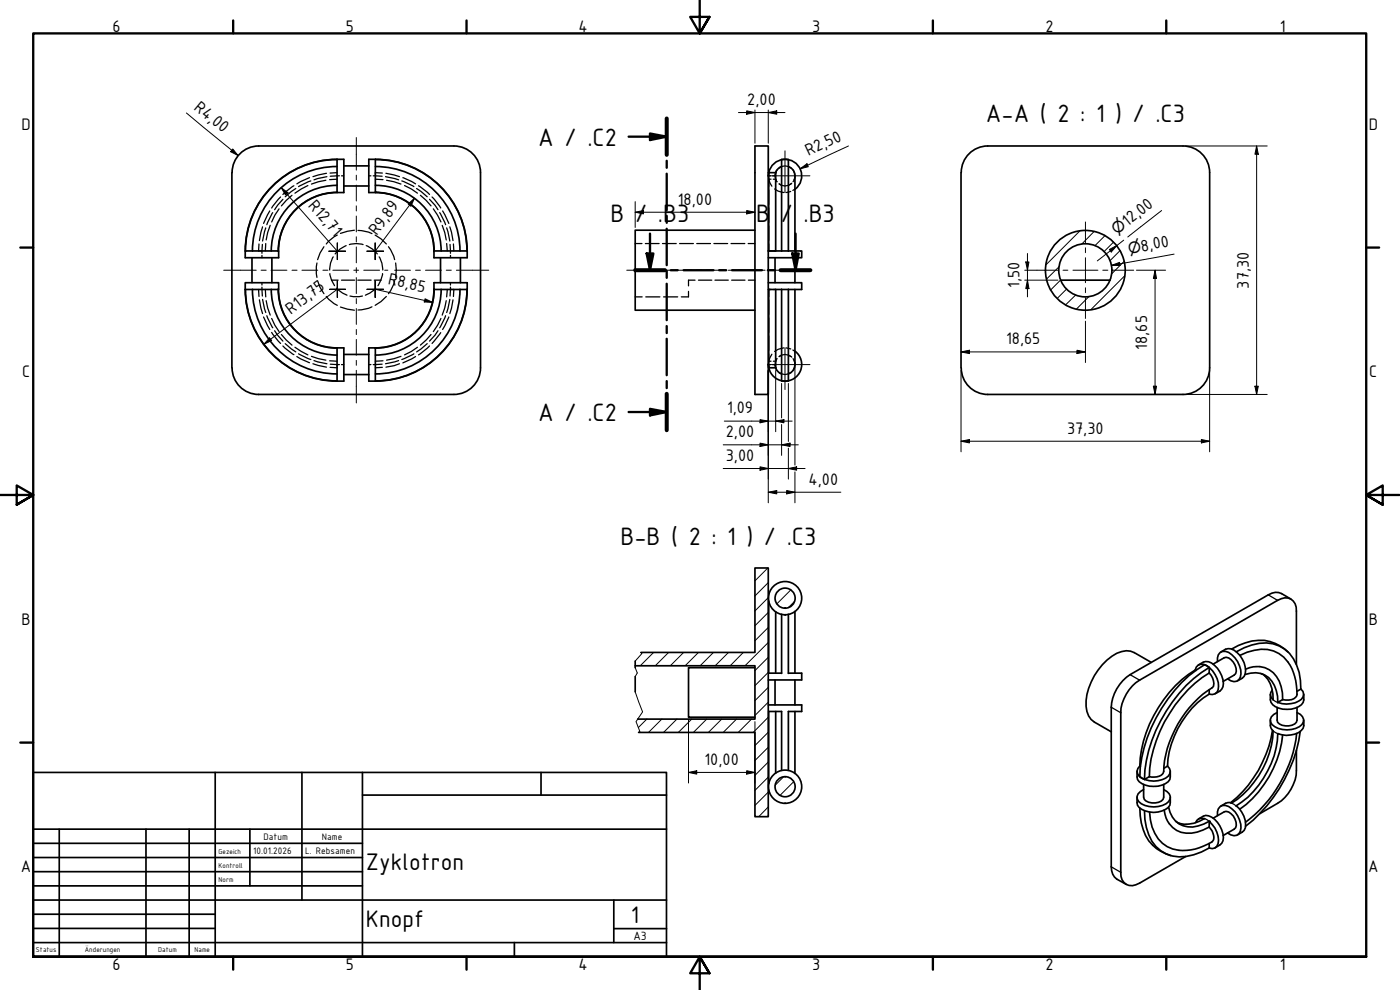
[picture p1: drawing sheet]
<svg xmlns="http://www.w3.org/2000/svg" width="420mm" height="297mm" viewBox="0 0 420 297" stroke-linecap="round" stroke-linejoin="round" font-family="sans-serif">
<!-- layer: Schraffur (ISO) -->
<g fill="none" stroke="#000" stroke-width=".3">
<path d="M317.9 80l-3.8 3.7M324.2 69.2l-10.3 10.3M328.4 69.4l-3.7 3.8M331.7 70.7l-3 2.9M334.2 72.6l-2.8 2.8M336.2 75.2l-3 3M337.4 78.4l-3.8 3.8M318.3 84l-3 3M320.1 86.7l-2.8 2.8M322.8 88.5l-3 3M326.8 88.9l-3.7 3.8M337.6 82.7l-10.2 10.2"/>
<path d="M230.4 170.4l-3.8 3.9M230.6 179.3l-4 4M230.6 174.8l-4 4M237.3 177l-4.1 4.2M196.2 195.8l-4 4M200.7 195.8l-4 4M205.2 195.8l-4 4M209.6 195.8l-4 4M214.1 195.8l-4 4M218.6 195.8l-4 4M223.1 195.8l-4 4M230.6 197.2l-4 4"/>
<path d="M230.6 192.8l-7 7M230.6 188.3l-4 4M230.6 183.8l-4 4M238.4 180.5l-1.8 1.8M194.1 215.8l-2.5 2.5M198.6 215.8l-4 4M203.1 215.8l-4 4M207.6 215.8l-4 4M212.1 215.8l-4 4M216.6 215.8l-4 4M221 215.8l-4 4M225.6 215.8l-4 4"/>
<path d="M230.6 219.7l-4 4M230.6 215.2l-4.5 4.6M230.6 210.7l-4 4M230.6 206.2l-4 4M230.6 201.7l-4 4M230.6 237.7l-4 4M230.6 233.2l-4 4M230.6 228.6l-4 4M230.6 224.2l-4 4M235.1 233.1l-2.4 2.5M238.2 234.6l-4.1 4M230.6 242.1l-2.9 2.9"/>
</g>
<!-- layer: Verdeckt (ISO) -->
<g fill="none" stroke="#000" stroke-width=".38">
<path d="M84.2 59.1l-2.7 3.3M84.9 59.8l-2.5 3.1M87.6 58.6l-3.1 3.2M88.2 55.7l-3.3 2.6M88.8 56.6l-3.2 2.4M92.4 55.7l-3.9 2.3M92.9 53.3l-3.8 1.9M93.3 54.3l-3.7 1.7M97.8 54.1l-4.3 1.1M98 52l-4.1 1M98.1 53l-3.9 1M101.2 53.8l-2.3 .1"/>
<path d="M101.2 51.8l-2.1 .1M101.9 52.8l-2.8 .1M102.5 52.8h.7M110.7 52.8h.6M112 52.8h.6M112.6 52.8l2.1 .1M112.6 52.4v.4M112.6 53.8l2.3 .1M114.7 51.9l-2.1-.1v.3M115.7 53l3.9 1M115.8 52l4.1 1M116 54.1l4.3 1.1"/>
<path d="M120.6 54.3l3.6 1.7M120.9 53.3l3.8 1.9M121.4 55.7l2 1 1.9 1.3M125 56.6l3.2 2.4M125.6 55.7l3.3 2.6M126.2 58.6l3.1 3.2M128.9 59.8l1.7 1.8 .8 1.3M129.7 59.1l2.6 3.3M230.6 52.8h.7M230.6 52.8v.3M230.6 52.4v.4M230.7 51.8v.3"/>
<path d="M230.7 53.5v2.4M230.7 57v4.3M231.4 53.8h-.7l.9 2.1M232.5 56.7l1 .6 1.8 .5M232.7 52.4l-.1 .4h-.7M232.8 51.8l-.1 .3M233.2 51a3 3 0 0 0 0 3.5l-.4-.7h-.7M233.8 55.2l.8 .4M233.9 55.2a2.72 2.72 0 0 0 3.5 0M233.9 50.4a2.72 2.72 0 0 1 3.5 0M237.3 57.5l-1.4 .3M237.6 55l-1 .6"/>
<path d="M238 51a2.75 2.75 0 0 1 0 3.5M238.6 52.8l-.3 1.2M238.6 56.8l-.7 .3M77.7 73.2l-.1 2.1h.3M78.2 75.3h.3M78.6 76.6v.7M78.7 73.3l-.1 2.7M78.8 68.1l-.9 4.1M79.8 68.4l-1 3.9M79.8 73.1l-.2 2.2M81 63.3l-1.9 3.7M81.1 67.6l-.8 2.2-.4 2.2"/>
<path d="M81.9 63.8l-1.8 3.6M83.8 62.7l-1.3 1.9-1 2M95.1 78.9l-.2 1.1 .2 3.2M97.2 74l-1.1 1.9-.8 2M100 77.1a7.3 7.3 0 0 0-1.1 3.9M101.2 70.5l-2.6 1.9-.7 .8M103.9 73.7a7.4 7.4 0 0 0-3.3 2.5M104.8 73.4a6.9 6.9 0 0 1 4.2 0M106.4 69.1l-2.1 .3-2.1 .6M107.4 69.1l3.2 .5 1 .5M109.9 73.7a7.4 7.4 0 0 1 3.3 2.5M112.6 70.5l1.8 1.2 1.6 1.5"/>
<path d="M113.8 77.1a7.3 7.3 0 0 1 1.1 3.9M116.6 74l1.6 2.9 .2 1M118.7 78.9l.2 2.2-.2 2.1M130 62.7l2.3 3.9M132 63.8l1.7 3.6M132.7 67.6l.8 2.2 .4 2.2M132.8 63.3l1.9 3.7M134 68.4l1 3.9M134 73.1l.2 2.2M135 68.1l1 4.1M135.1 73.3l.1 2.7M135.2 76.6v.7"/>
<path d="M136.1 73.2l.1 2.1M190.6 73.1h2.1M193.7 73.1h4.1M198.8 73.1h4.1M204 73.1h4.1M209.1 73.1h4.1M214.2 73.1h4.2M219.4 73.1h4.1M224.5 73.1h2.1M230.7 62.4v4.3M230.7 67.8v4.3M230.7 73.2v2.1"/>
<path d="M234.6 75.3v.1M236.6 75.3h.1M77.6 86.9l.1 2M77.9 90l.9 4.1M78.6 86.2l.1 2.6M78.6 84.8v.7M78.8 89.8l1 4M79.1 95.1l1.9 3.8M79.6 86.9l.2 2.2M79.9 90.2l.4 2.2 .8 2.1M80.1 94.7l1.8 3.6M81.5 95.6l1 2 1.3 1.9"/>
<path d="M81.5 99.7l2.7 3.3M82.4 99.2l2.5 3.1M95.3 84.3l.8 2 1.1 1.8M97.9 88.9l2.4 2.2 .9 .5M99 82.1l.5 2M99.5 84.1l.9 1.6M99.5 84.1h2M101 86.5l1.8 1.4 1.3 .7M102.2 92.1l2.1 .7 2.1 .3M102.5 84.1h3.9M105 88.8l1 .2 2.8-.2M107.4 84.1h4"/>
<path d="M111.6 92.1l-1 .4-3.2 .5M112.3 84.1h2M112.8 86.5l-1.8 1.4-1.3 .7M114.3 84.1l-.9 1.6M114.8 82.1l-.5 2M116 88.9l-1.6 1.6-1.8 1.1M118.4 84.3l-.2 1-1.6 2.8M131.4 99.2l-.8 1.4-1.7 1.7M132.3 99.8l-2.6 3.2M132.3 95.6l-2.3 3.9M133.7 94.7l-1.7 3.6M133.9 90.2l-.4 2.2-.8 2.1"/>
<path d="M134.2 86.9l-.2 2.2M134.7 95.1l-1.9 3.8M135 89.8l-1 4M135.2 86.2l-.1 2.6M135.2 84.8v.7M135.3 86.9h.3M135.9 86.9h.3l-.1 2M136 90l-1 4.1M190.6 89.1h2.1M193.8 89.1h4.3M199.1 89.1h4.3M206.6 87.4v1.7h-2.1"/>
<path d="M208.6 84.1h-2v1.7M209.6 84.1h4M214.6 84.1h4M219.6 84.1h4M224.6 84.1h2M230.6 86.9h.8M230.7 86.9v2.1M230.7 90v4.3M230.7 95.4v4.3M232.1 86.9h.6M232.6 86.9h.1M234.6 86.8h.1"/>
<path d="M236.6 86.8h.1M84.5 100.4l3.1 3.2M84.9 103.8l3.3 2.6M85.6 103.1l3.2 2.5M88.5 104.2l3.9 2.3M89.1 107l3.8 1.8M89.6 106.2l3.7 1.7M93.5 106.9l4.3 1.2M93.9 109.1l4.1 1.1M94.2 108.2l3.9 .9M98.9 108.3l2.3 .1M99.1 109.3l2.1 .1"/>
<path d="M101.2 109.4v.3M101.2 110v.3l-2.1-.1M101.2 109.4h.7M102.5 109.4h.7M110.7 109.4h.6M114.7 109.3l-2.7 .1M114.7 110.2l-2.1 .1M114.9 108.3l-2.3 .1M119.6 108.2l-3.9 .9M119.9 109.1l-1.6 .6-2.5 .5M120.3 106.9l-4.3 1.2M124.2 106.2l-3.6 1.7"/>
<path d="M124.7 107l-3.8 1.9M125.3 104.2l-1.9 1.3-2 1M128.2 103.1l-3.2 2.5M128.9 103.8l-3.3 2.7M129.3 100.4l-3.1 3.2M230.6 109.4h.7M230.6 109.4v.3M230.6 109v.4M230.7 106.2v2.5M230.7 100.8v4.3M230.7 110v.3M231.6 106.3l-.9 2.1h.7"/>
<path d="M231.9 109.4h.7l.1 .3M232.1 108.4h.7l.4-.8a3 3 0 0 0 0 3.5M232.7 110l.1 .3M233.9 107a2.72 2.72 0 0 1 3.5 0M233.9 111.8a2.95 2.95 0 0 0 3.5 0M234.6 106.5l-.8 .5M235.3 104.4l-1.8 .4-1 .7M235.9 104.4l1.4 .3M236.6 106.5l1 .7M237.9 105l.7 .4M238 107.6a2.75 2.75 0 0 1 0 3.5M238.3 108.2l.3 1.2"/>
</g>
<!-- layer: Sichtbar (ISO) -->
<g fill="none" stroke="#000" stroke-width=".51">
<path d="M77.6 43.8h58.6M77.6 43.8a8.1 8.1 0 0 0-8 8l.1 58.6a8 8 0 0 0 7.9 7.9M101.1 47.8a27.6 27.6 0 0 0-27.5 27.5M101.1 47.9a27.5 27.5 0 0 0-27.4 27.4M101.1 55.6a19.8 19.8 0 0 0-19.7 19.7M101.1 50a25.4 25.4 0 0 0-25.3 25.3M101.2 47.8h2v10a17.8 17.8 0 0 0-19.6 17.6M101.2 47.8v9.8M101.2 57.7a17.7 17.7 0 0 0-17.7 17.7M103.2 49.8h7.5M103.2 55.8h7.5M112.6 57.7a17.7 17.7 0 0 1 17.7 17.7"/>
<path d="M112.6 57.6v-9.8h-1.9v10a17.8 17.8 0 0 1 19.5 17.6M112.7 50a25.4 25.4 0 0 1 25.3 25.3M112.7 47.9a27.5 27.5 0 0 1 27.4 27.4M112.7 47.8a27.6 27.6 0 0 1 27.5 27.5M112.7 55.6a19.8 19.8 0 0 1 19.7 19.7M136.2 43.8a8 8 0 0 1 8 8v58.6a8 8 0 0 1-8 7.9M226.6 43.8h4v74.5h-4zM230.7 51.8l-.1 23.5h10v2h-10M230.7 51.8h2.1M230.7 51.8l-.1 1M230.7 51.8a5 5 0 0 1 7.6-3.2 5 5 0 0 1 .3 8.2M232.8 51.8v23.5h-2.1"/>
<path d="M234.6 50a2.95 2.95 0 0 0-1.8 1.8M236.6 50a2.84 2.84 0 0 1 2 2.8v22.5M288.4 51.8v58.5M288.5 51.8a8 8 0 0 1 7.9-8h58.7a8 8 0 0 1 7.9 8v58.5a8 8 0 0 1-7.9 8h-58.7a8 8 0 0 1-7.9-7.9M75.6 77.3v7.5M81.6 77.3v7.5M83.5 75.3h-9.9v2h10v-1.9M83.5 75.3v.1M130.3 75.3h9.9M130.3 75.3v.1M132.2 77.3v7.5M138.2 77.3v7.5"/>
<path d="M140.2 75.3v2h-10v-1.9M226.6 69.1h-36v24h36M232.6 75.3h.2M232.6 77.3v7.5M234.6 75.3v-27.4l1-.1 1 .1v27.4M238.6 77.3v7.5M73.6 86.8a27.6 27.6 0 0 0 27.5 27.5M73.7 86.8a27.5 27.5 0 0 0 27.4 27.5M75.8 86.8a25.4 25.4 0 0 0 25.3 25.4M81.4 86.8a19.8 19.8 0 0 0 19.7 19.7M83.5 86.7a17.7 17.7 0 0 0 17.7 17.7M83.5 86.8l-9.9 .1v-2.1h10v2"/>
<path d="M83.6 86.7a17.6 17.6 0 0 0 17.6 17.7M132.4 86.8a19.8 19.8 0 0 1-19.7 19.7M138 86.8a25.4 25.4 0 0 1-25.3 25.4M140.1 86.8a27.5 27.5 0 0 1-27.4 27.5M140.2 86.8a27.6 27.6 0 0 1-27.5 27.5M230.6 84.8h10v2.1h-9.9v23.4l-.1-.9M232.8 86.9v23.4h-2.1a5 5 0 0 0 7.6 3.3 5 5 0 0 0 .3-8.2M234.6 86.9v27.4h1h1v-27.4M238.6 86.9v22.5a2.84 2.84 0 0 1-2 2.8M318.3 84.1h14.9M77.6 118.3h58.6M101.2 104.5v9.8"/>
<path d="M101.2 104.4h2v9.9h-2M103.2 112.4h7.5M103.2 106.3h7.5M112.6 104.5h.1M112.6 104.4a17.7 17.7 0 0 0 17.7-17.6l9.9 .1v-2.1h-10a17.9 17.9 0 0 1-19.5 19.6v9.9h1.9v-9.8M230.6 109.4h.1M232.8 110.3a2.96 2.96 0 0 0 1.8 1.9M387.4 179.8l-2.8-1.7a3.9 3.9 0 0 0-4 .4l-41.4 23.9a12.6 12.6 0 0 0-5.7 9.8v47.9a4.3 4.3 0 0 0 1.7 3.7l2.8 1.6M190.6 198.4v1.4h36v16h-35.2M190.6 199.8v.5M192.3 195.8h34.3v-25.4h4v74.6h-4v-25.2h-35M230.7 180.5v21.5h3.9"/>
<path d="M232.8 183.6v18.4M234.6 184.3v17.7M236.6 184.3v17.7M238.6 183.4v18.6M345.5 198.7l-5.1-2.9a6.1 6.1 0 0 0-6.7 1.1 18.6 18.6 0 0 0-7.8 15 5.7 5.7 0 0 0 2.5 4.7l5.1 3M359.7 199.5a3.2 3.2 0 0 1 4.8 .1 7.3 7.3 0 0 1 2.5 6.4l-.9 1.4-1.4 .7M364.1 199.2l3.3-1.9a2.39 2.39 0 0 1 2.7 1.4 3.6 3.6 0 0 1 .7 3.4l-3.7 2.4M365.4 198.5a2.3 2.3 0 0 1 2.4-3.1 7 7 0 0 1 4.4 7.8 1.93 1.93 0 0 1-2.8 1.1l-1-.6M366.4 195.6a3.2 3.2 0 0 1 4.8 .2 6.6 6.6 0 0 1 2.2 7.1l-.6 .6-1.4 .8M369.6 194.7a14.3 14.3 0 0 1 13.1-1.7l1.3 .7 2.6 1.9M371 195.6a14 14 0 0 1 12.9-1.8 12.1 12.1 0 0 1 6.4 10.3l.1 2.6M372.1 196.6a11.9 11.9 0 0 1 11.7-.5 13.1 13.1 0 0 1 5.4 10.8l.1 1.4-.3 .7a3.7 3.7 0 0 1-4.1 .9"/>
<path d="M389.1 199.4v-16a3.4 3.4 0 0 0-1.7-3.7 3.4 3.4 0 0 0-4 .4l-41.4 24a12.4 12.4 0 0 0-5.6 9.8v47.8a3.4 3.4 0 0 0 1.6 3.7 3.4 3.4 0 0 0 4-.4l13.9-8M190.6 203v4.6M226.6 200.3h-20v14.9h20M230.6 211.5h10v2h-4v17.6M232.6 204v7.5M232.8 213.5v18.5M236.6 202h4v2h-10M238.6 204v7.5M238.6 213.5v18.6M358.7 201a36.8 36.8 0 0 0-16.6 28.9M358.7 201a2.06 2.06 0 0 1 3.4-1.3 7.5 7.5 0 0 1 3.5 7.3 2 2 0 0 1-2.7 1.3M358.7 201l.2 .2"/>
<path d="M362.9 200.3l-1.4-.9a42.2 42.2 0 0 0-17.2 21.9 35.9 35.9 0 0 0-2.2 11.7l1.4 .9M362.9 201.9a3.8 3.8 0 0 1 1 4.3 32.8 32.8 0 0 0-14.8 25.7 3.7 3.7 0 0 1-4.2 1.1M362.9 201.9a40.7 40.7 0 0 0-17.8 28.5l-.2 2.6M362.9 200.3a43.3 43.3 0 0 0-18.9 27.9l-.4 2.9-.1 2.8M362.9 208.3a27.6 27.6 0 0 0-12.5 21.6M362.9 200.3v1.6M362.9 206.9v1.4M373.7 202.4a6.7 6.7 0 0 1 9.3 4.8l.4 1.7 .1 1.8M373.8 200.8a7.4 7.4 0 0 1 10.7 5.2l.4 1.9v2M378.5 202.1a6.9 6.9 0 0 1 3.5 6.1l.1 1.8M381.3 216.1a3.2 3.2 0 0 0 .8 3.2 27.5 27.5 0 0 1-12.5 21.7M381.3 208.3a3.2 3.2 0 0 0 2.4 4.2 6.7 6.7 0 0 0 7.4-1.8l.2-2.4"/>
<path d="M381.8 207.1a1.82 1.82 0 0 0 .3 2.8M381.9 219.1a34.5 34.5 0 0 1-12.6 21.7M383.3 212.3v3.8a2.31 2.31 0 0 0 2.5 1.7 3.7 3.7 0 0 0 3.3-1.1l.2-.6v-3.8M383.3 213.8a2.31 2.31 0 0 0-1.5 3.6 7.1 7.1 0 0 0 8.9 0 1.99 1.99 0 0 0-.4-3l-1-.6M384.9 209.9l-1.4 .8M390.2 219.5a44.4 44.4 0 0 1-16.4 28.4M390.4 206.7a2.06 2.06 0 0 1 .8 2 2.06 2.06 0 0 1-1.4 1.7 7.9 7.9 0 0 1-6.3 .3M390.4 206.7l-1.1 .7M391.3 216.1a3.7 3.7 0 0 1-4 4.4l-1.3 .1-2.5-.5a27.7 27.7 0 0 1-12.5 21.7 7.4 7.4 0 0 1 2.8 6.5l-.4 .9-2 1.3M234.6 231.1v-17.6h-3.9v21.6M341.2 239.2a3.1 3.1 0 0 0 2.5 4.1 6.7 6.7 0 0 0 7.4-1.7l.1-2.4M341.2 231.4a3.1 3.1 0 0 0 2.5 4.2 6.7 6.7 0 0 0 7.4-1.7l.1-2.5"/>
<path d="M342.1 229.9a2.07 2.07 0 0 0 .5 3.6 7.4 7.4 0 0 0 8-.7 1.95 1.95 0 0 0-.2-2.9M342.1 229.9l.2 .1M343.2 236.9a2.33 2.33 0 0 0-1.4 3.6 7.1 7.1 0 0 0 8.9 0 1.95 1.95 0 0 0-.5-3l-1-.6M343.2 235.4v3.8a2.31 2.31 0 0 0 2.5 1.7 3.7 3.7 0 0 0 3.4-1.1l.1-.6v-3.8M344.9 233l-1.4 .9M350.4 229.9l-1.2 .7M384.9 220.5a31.6 31.6 0 0 1-12.9 22.3M389.1 225.1v6.2a12.4 12.4 0 0 1-5.7 9.7l-5.3 3.1M389.1 220.1a39.4 39.4 0 0 1-15.3 26.6M342.1 242.4a15.5 15.5 0 0 0 3.8 11.2 14.1 14.1 0 0 0 5.4 3.1M343.5 243.3a14.4 14.4 0 0 0 4.9 12 11.9 11.9 0 0 0 12.2 .3l2.3-1.2M345 243.6a12 12 0 0 0 5.3 10.4 13.8 13.8 0 0 0 13.7-1.7 3.6 3.6 0 0 0-1.1-4.2"/>
<path d="M349.4 243.1a7.4 7.4 0 0 0 9.9 6.6l3.6-1.6M350.7 242.2a6.7 6.7 0 0 0 8.8 5.6l3.4-1.4M359.7 245.7a3.6 3.6 0 0 1 5.7 1 5.8 5.8 0 0 1 1.2 6.3l-1.9 1.4M361.5 245.7a1.94 1.94 0 0 0-2.7 1.1M361.5 245.6a9 9 0 0 1-8.1 1.2l-.5-.4M362.9 246.4a7.4 7.4 0 0 1 2.7 6.7 1.83 1.83 0 0 1-2.7 1.3M362.9 246.4v1.7M362.9 253.1v1.3M364.1 245.5l3.3-1.9a2.44 2.44 0 0 1 2.7 1.2 3.8 3.8 0 0 1 .7 3.5l-3.7 2.4M365.4 244.7a2.26 2.26 0 0 1 .6-2.6 2.26 2.26 0 0 1 2.7-.1 7.3 7.3 0 0 1 3.5 7.4 1.93 1.93 0 0 1-2.8 1.1l-1-.6M369.6 241a3.1 3.1 0 0 0-3.2 .9"/>
<circle cx="325.7" cy="81.1" r="8"/>
<circle cx="325.7" cy="81.1" r="12"/>
<circle cx="235.6" cy="179.5" r="5"/>
<circle cx="235.6" cy="179.5" r="3"/>
<circle cx="235.6" cy="236" r="3"/>
<circle cx="235.6" cy="236" r="5"/>
</g>
<g fill="#000">
<circle cx="112.6" cy="57.6" r=".25"/>
<circle cx="383.5" cy="220.1" r=".25"/>
<circle cx="362.9" cy="246.4" r=".25"/>
</g>
<!-- layer: Verdeckt (ISO) -->
<g fill="#000">
<circle cx="230.7" cy="75.3" r=".19"/>
<circle cx="232.8" cy="75.3" r=".19"/>
<circle cx="234.6" cy="75.4" r=".19"/>
<circle cx="236.6" cy="75.4" r=".19"/>
<circle cx="230.7" cy="86.9" r=".19"/>
<circle cx="230.7" cy="110.3" r=".19"/>
<circle cx="232.8" cy="110.3" r=".19"/>
<circle cx="238.6" cy="109.4" r=".19"/>
</g>
<!-- layer: Sichtbar schmal (ISO) -->
<path d="M380.6 178.5l2.8 1.6M333.5 212.2l2.9 1.7M339.2 202.4l2.8 1.7M382.1 210l1.4 .8M382.1 219.3l1.4 .8M361.5 245.6l1.4 .8M369.6 241l1.4 .8M333.5 260.1l2.9 1.6" fill="none" stroke="#000" stroke-width=".38"/>
<!-- layer: Bruchlinie (ISO) -->
<path d="M192.3 195.8l.4 .3-2.1 2.3M190.6 207.6l2.2 6-1.9 2.9 1.1 2.9-.4 .4M190.6 200.3l.7 1.6-.7 1.1" fill="none" stroke="#000" stroke-width=".3"/>
<!-- layer: Schnittlinie (ISO) -->
<g fill="none" stroke="#000" stroke-width=".7">
<path d="M200.1 35.5v11M188.7 41h11.4M195.1 40.1l5 .9-5 1zM200.1 48.2v2.1M200.1 52.1v10.9M194.1 76.1h2l-1 5zM195.1 70.1v11M200.1 64.8v2.1M200.1 68.6v11M237.7 76.1h2l-.9 5zM238.8 70.1v11M190.6 81.1h9"/>
<path d="M200.1 81.3v2.1M200.1 85.1v11M200.1 97.8v2.1M201.3 81.1h2.1M205.2 81.1h8.9M215.8 81.1h2.1M219.7 81.1h9M230.4 81.1h2.1M234.3 81.1h8.9M200.1 101.6v11M200.1 114.3v2.1M200.1 118.2v10.9"/>
<path d="M188.7 123.6h11.4M195.1 122.7l5 .9-5 1z"/>
</g>
<path d="M200.1 35.5v11M190.6 81.1h9M234.3 81.1h8.9M200.1 118.2v10.9" fill="none" stroke="#000" stroke-width="1.2"/>
<path d="M195.1 40.1l5 .9-5 1zM194.1 76.1h2l-1 5zM237.7 76.1h2l-.9 5zM195.1 122.7l5 .9-5 1z" fill="#000"/>
<!-- layer: Rahmen (ISO) -->
<g fill="none" stroke="#000" stroke-width=".7">
<path d="M70 6.1v3.9M140 6.1v3.9M210 0v10l-2.9-4.9h5.8l-2.9 4.9 2.9-4.9M280 6.1v3.9M350 6.1v3.9M6.1 74.3h3.9M410 74.3h3.9M0 148.5h10l-5-2.8v5.7l5-2.9-5 2.9M420 148.5h-10l5-2.8v5.7l-5-2.9 5 2.9M6.1 222.8h3.9M410 222.8h3.9M10 287.1v-277.1h400v277.1h-400h400"/>
<path d="M70 287.1v3.8M140 287.1v3.8M212.9 292l-2.9-4.9 2.9 4.9h-5.8l2.9-4.9v9.9M280 287.1v3.8M350 287.1v3.8"/>
</g>
<!-- layer: Titel (ISO) -->
<g fill="none" stroke="#000" stroke-width=".51">
<path d="M10 231.8h190v55.3h-190zM64.6 231.8v55.3M90.6 231.8v38.3M108.8 238.6h91.2M108.8 231.8v55.3M162.4 231.8v6.8M10 253h98.8M10 257.3h98.8M10 248.8h190M17.8 248.8v38.3M43.8 248.8v38.3M56.8 248.8v38.3"/>
<path d="M75 248.8v17M10 261.5h98.8M10 265.8h98.8M10 270.1h190M10 274.3h54.6M10 278.6h54.6M184.2 278.6h15.8M184.2 270.1v12.7M10 282.8h190M154.4 282.8v4.3"/>
</g>
<!-- layer: Mittellinie (ISO) -->
<g fill="none" stroke="#000" stroke-width=".3">
<path d="M106.9 41.3v9.7M106.9 52.6v1.4M106.9 55.5v4.8M106.9 61.8v1.5M106.9 64.8v4.8M106.9 71v1.6M106.9 74.1v4.8M67.1 81.1h9.8M78.4 81.1h1.5M81.3 81.1h4.8M87.6 81.1h1.6M90.6 81.1h4.8"/>
<path d="M96.9 81.1h1.5M99.9 81.1h4.7M106.2 81.1h1.4M106.9 80.3v1.5M106.9 83.3v4.8M106.9 89.6v1.5M106.9 92.6v4.7M106.9 98.9v1.5M109.2 81.1h4.7M115.4 81.1h1M118.4 81.1h4.8M124.7 81.1h1.5"/>
<path d="M127.7 81.1h4.8M133.9 81.1h1.5M137 81.1h9.7M188.1 81.1h10M199.6 81.1h1.5M202.6 81.1h5M209.1 81.1h1.5M212.1 81.1h5M218.6 81.1h1.5M221.6 81.1h5M228.1 81.1h1.5M231.1 81.1h10"/>
<path d="M106.9 101.8v4.8M106.9 108.1v1.5M106.9 111.1v9.8"/>
</g>
<!-- layer: Mittelpunktmarkierung (ISO) -->
<g fill="none" stroke="#000" stroke-width=".3">
<path d="M230.6 52.8h12.5M235.6 45.3v12.5M98.7 75.4h2.5h-2.5M101.2 72.9v2.5v-2.5M101.2 77.9v-2.5v2.5M103.7 75.4h-2.5h2.5M110.1 75.4h2.5h-2.5M112.6 72.9v2.5v-2.5M112.6 77.9v-2.5v2.5M115.1 75.4h-2.5h2.5M325.8 66.6v6.2M325.8 74.3v1.5"/>
<path d="M325.8 77.3v7.5M98.9 86.8h2.3h-2.3M101.2 84.3v2.5v-2.5M101.2 89.3v-2.5v2.5M103.7 86.8h-2.5h2.5M110.1 86.8h2.5h-2.5M112.6 84.3v2.5v-2.5M112.6 89.3v-2.5v2.5M115.1 86.8h-2.5h2.5M311.2 81.1h6.3M319 81.1h1.5M322 81.1h7.5"/>
<path d="M325.8 86.3v1.5M325.8 89.3v6.3M331 81.1h1.5M334 81.1h6.2M230.6 109.4h12.5M235.6 104.4v12.5"/>
</g>
<g fill="none" stroke="#000" stroke-width=".3">
<path d="M55.9 33.9l15.5 12.8M221.6 33.8h14M224.1 33.3l2.5 .5-2.5 .5zM226.6 33v10M230.6 33.8l2.5-.5v1zM230.6 33v10M69.8 44.7l1.6 2-2.2-1.2zM84.4 56.3l2 1.5-.7 .7zM84.4 56.3l16.8 19.1M124.4 59.5l-11.8 15.9M240.1 50.7l2.1-1.6 .4 .9zM254.6 43.8l-14.5 6.9"/>
<path d="M355.9 43.8h24.4M377.1 43.8l.5 2.5h-1zM377.1 43.8v74.5M122.5 61.2l1.9-1.7-1.1 2.3zM190.6 63.7l2.5-.5v1zM190.6 63.7h36M190.6 60.5v7.7M224.1 63.2l2.5 .5-2.5 .5zM307.8 78.6h1l-.4 2.5zM308.4 76.1v13M332.9 74.9l2.3-1.3-1.7 2zM333.6 79.6l2.4-.9 .2 1z"/>
<path d="M337.2 72.1l-7.9 6.2M348.6 63.2l-10.1 7.9M352.4 76.2l-18.8 3.4M101.2 86.8l-22 16.5M112.6 86.8l17.3 3.9M127.6 89.6l2.3 1.1-2.6-.1zM307.5 84.1h10M307.5 81.1h3.7M308.4 84.1l.4 2.5h-1zM325.8 96.4v12.4M341.1 81.1h8.7M346.6 81.1l.5 2.5h-1z"/>
<path d="M346.6 81.1v37.2M80.9 101.4l.6 .8-2.3 1.1zM230.6 111.2v39.7M232.8 111.2v18.3M234.6 115v10.4M236.6 115v17.4M238.6 110.2v29.4M288.4 105.6l2.6-.5v1zM288.4 105.6h37.4M288.4 111.2v24.4M323.2 105.1l2.6 .5-2.6 .5zM346.1 115.9h1l-.5 2.4z"/>
<path d="M355.9 118.3h24.4M363 111.2v24.4M376.6 115.9h1l-.5 2.4zM217 133.5h22.6M217.4 126.4h20.3M228.1 125.9l2.5 .5-2.5 .5zM228.1 133l2.5 .5-2.5 .5zM232.8 126.4l2.5-.5v1zM234.6 133.5l2.5-.5v1zM234.6 127.4v9.2M236.6 134.5v9.2M288.4 132.4l2.6-.5v1z"/>
<path d="M288.4 132.4h74.6M360.6 131.9l2.4 .5-2.4 .5zM217 140.6h24.6M228.1 140.1l2.5 .5-2.5 .5zM230.6 147.7l2.5-.5v1zM230.6 147.7h21.7M236.1 147.2l2.5 .5-2.5 .5zM236.6 140.6l2.5-.5v1zM238.6 141.6v9.3M206.6 215.9v19M226.6 216.5v18.4M206.6 231.8l2.5-.5v1z"/>
<path d="M206.6 231.8h20M224.1 231.3l2.5 .5-2.5 .5z"/>
</g>
<g fill="#000">
<path d="M224.1 33.3l2.5 .5-2.5 .5zM230.6 33.8l2.5-.5v1zM69.8 44.7l1.6 2-2.2-1.2zM84.4 56.3l2 1.5-.7 .7zM240.1 50.7l2.1-1.6 .4 .9zM377.1 43.8l.5 2.5h-1zM122.5 61.2l1.9-1.7-1.1 2.3zM190.6 63.7l2.5-.5v1zM224.1 63.2l2.5 .5-2.5 .5zM307.8 78.6h1l-.4 2.5zM332.9 74.9l2.3-1.3-1.7 2zM333.6 79.6l2.4-.9 .2 1z"/>
<path d="M127.6 89.6l2.3 1.1-2.6-.1zM308.4 84.1l.4 2.5h-1zM346.6 81.1l.5 2.5h-1zM80.9 101.4l.6 .8-2.3 1.1zM288.4 105.6l2.6-.5v1zM323.2 105.1l2.6 .5-2.6 .5zM346.1 115.9h1l-.5 2.4zM376.6 115.9h1l-.5 2.4zM228.1 125.9l2.5 .5-2.5 .5zM228.1 133l2.5 .5-2.5 .5zM232.8 126.4l2.5-.5v1zM234.6 133.5l2.5-.5v1z"/>
<path d="M288.4 132.4l2.6-.5v1zM360.6 131.9l2.4 .5-2.4 .5zM228.1 140.1l2.5 .5-2.5 .5zM230.6 147.7l2.5-.5v1zM236.1 147.2l2.5 .5-2.5 .5zM236.6 140.6l2.5-.5v1zM206.6 231.8l2.5-.5v1zM224.1 231.3l2.5 .5-2.5 .5z"/>
</g>
<g font-size="8.1">
<text x="295.8" y="36.8">A-A ( 2 : 1 ) / .C3</text>
<text x="161.5" y="43.7">A / .C2</text>
<text x="183.3" y="66.6">B</text>
<text x="190.6" y="66.6">/ .B3</text>
<text x="226.9" y="66.6">B</text>
<text x="234.3" y="66.6">/</text>
<text x="241.1" y="66.6">.B3</text>
<text x="161.5" y="126.3">A / .C2</text>
<text x="186.2" y="163.4">B-B ( 2 : 1 ) / .C3</text>
</g>
<g font-size="7.7">
<text x="109.8" y="261.2">Zyklotron</text>
<text x="109.8" y="278.2">Knopf</text>
<text x="189.4" y="276.8">1</text>
</g>
<g font-size="5.4">
<text x="33.8" y="9.6">6</text>
<text x="103.8" y="9.6">5</text>
<text x="173.6" y="9.6">4</text>
<text x="243.8" y="9.6">3</text>
<text x="313.8" y="9.6">2</text>
<text x="384.1" y="9.6">1</text>
<text x="58" y="32.6" transform="rotate(40 58 32.6)">R4,00</text>
<text x="224.3" y="31.5">2,00</text>
<text x="6.5" y="38.9">D</text>
<text x="410.8" y="38.9">D</text>
<text x="242.6" y="46.9" transform="rotate(-25 242.6 46.9)">R2,50</text>
<text x="92.3" y="61.8" transform="rotate(49 92.3 61.8)">R12,71</text>
<text x="203.5" y="61.4">18,00</text>
<text x="113.1" y="70.9" transform="rotate(-53 113.1 70.9)">R9,89</text>
<text x="338.3" y="68.1" transform="rotate(-38 338.3 68.1)">12,00</text>
<text x="342.6" y="75.5" transform="rotate(-10 342.6 75.5)">8,00</text>
<text x="116.3" y="85.3" transform="rotate(13 116.3 85.3)">R8,85</text>
<text x="306" y="86.5" transform="rotate(-90 306 86.5)">1,50</text>
<text x="374.8" y="86.6" transform="rotate(-90 374.8 86.6)">37,30</text>
<text x="87.2" y="94.4" transform="rotate(-37 87.2 94.4)">R13,75</text>
<text x="301.9" y="103.3">18,65</text>
<text x="344.3" y="104.9" transform="rotate(-90 344.3 104.9)">18,65</text>
<text x="6.6" y="113.1">C</text>
<text x="410.9" y="113.1">C</text>
<text x="218.2" y="124.1">1,09</text>
<text x="217.8" y="131.2">2,00</text>
<text x="320.2" y="130.1">37,30</text>
<text x="217.8" y="138.3">3,00</text>
<text x="242.6" y="145.4">4,00</text>
<text x="6.5" y="187.4">B</text>
<text x="410.8" y="187.4">B</text>
<text x="211.5" y="229.5">10,00</text>
<text x="6.3" y="261.7">A</text>
<text x="410.6" y="261.7">A</text>
<text x="33.8" y="290.9">6</text>
<text x="103.8" y="290.9">5</text>
<text x="173.6" y="290.9">4</text>
<text x="243.8" y="290.9">3</text>
<text x="313.8" y="290.9">2</text>
<text x="384.1" y="290.9">1</text>
</g>
<g font-size="4.6">
<text x="335.2" y="70.5" transform="rotate(-38 335.2 70.5)">⌀</text>
<text x="338.8" y="76.2" transform="rotate(-10 338.8 76.2)">⌀</text>
</g>
<text font-size="3.9" x="190.1" y="282">A3</text>
<g font-size="3">
<text x="76" y="256.3">10.01.2026</text>
<text x="79.1" y="252">Datum</text>
<text x="91.6" y="256.3">L. Rebsamen</text>
<text x="96.6" y="252">Name</text>
</g>
<g font-size="2.3">
<text x="65.6" y="256.3">Gezeich</text>
<text x="65.6" y="260.5">Kontroll</text>
<text x="65.6" y="264.8">Norm</text>
<text x="10.8" y="285.7">Status</text>
<text x="25.5" y="285.7">Änderungen</text>
<text x="47.5" y="285.7">Datum</text>
<text x="58.4" y="285.7">Name</text>
</g>
</svg>
